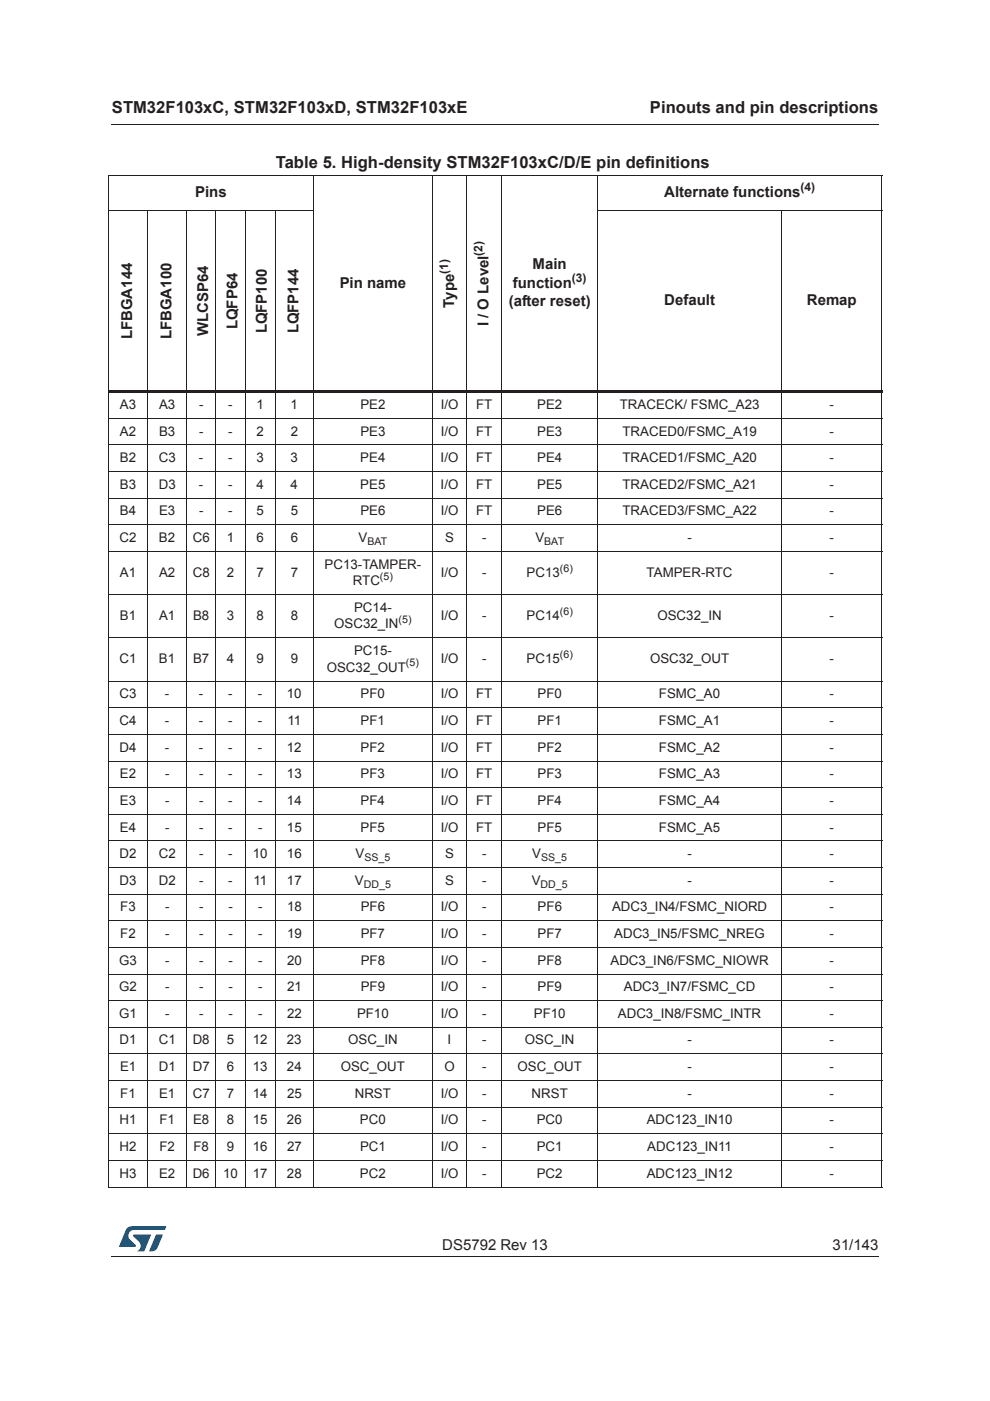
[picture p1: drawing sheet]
<svg xmlns="http://www.w3.org/2000/svg" width="210mm" height="297mm" viewBox="0 0 210 297" stroke-linecap="round" stroke-linejoin="round" font-family="sans-serif">
<path d="M23.6 26.2l.1 .2z" fill="#231f20"/>
<path d="M23.7 26.3h162.6" fill="none" stroke="#231f20" stroke-width=".21"/>
<path d="M23.6 266.2l.1 .2z" fill="#231f20"/>
<path d="M23.7 266.3h162.6" fill="none" stroke="#231f20" stroke-width=".21"/>
<path d="M25.2 260h10v5.3h-10z" fill="#fff"/>
<g fill="#015187">
<path d="M26.9 260.5l1-.5 7.3 .1-.3 .7h-6.4a1.31 1.31 0 0 0-1.3 1 1.31 1.31 0 0 0 .8 1.5l.7 .6 .1 .4h-3.5z"/>
<path d="M33.1 261.8h1.4l-.6 1.6a2.16 2.16 0 0 1-1.3 1.9l-1-.1z"/>
<path d="M28.3 261.8h3.7l-1.4 3.4-1.5 .1a1.43 1.43 0 0 0 .6-1.8l-1.4-1.3z"/>
</g>
<g fill="none" stroke="#231f20" stroke-width=".21">
<path d="M22.9 37.2h164.2M23 37.3v214.3M66.5 37.1v214.7M91.7 37.1v214.7M98.9 37.1v214.7M106.4 37.1v214.7M126.7 37.1v214.7M187 37.3v214.3M22.9 44.6h43.6M31.3 44.5v207.3M39.6 44.5v207.3M45.8 44.5v207.3"/>
<path d="M52 44.5v207.3M58.4 44.5v207.3M126.6 44.6h60.5M165.7 44.5v207.3"/>
</g>
<path d="M22.9 82.8h164.2v.5h-164.2z" fill="#231f20"/>
<g fill="none" stroke="#231f20" stroke-width=".21">
<path d="M22.9 88.7h164.2M22.9 94.3h164.2M22.9 100h164.2M22.9 105.6h164.2M22.9 111.3h164.2M22.9 116.9h164.2M22.9 126.1h164.2M22.9 135.3h164.2M22.9 144.4h164.2M22.9 150.1h164.2M22.9 155.7h164.2M22.9 161.4h164.2"/>
<path d="M22.9 167h164.2M22.9 172.7h164.2M22.9 178.3h164.2M22.9 183.9h164.2M22.9 189.6h164.2M22.9 195.2h164.2M22.9 200.9h164.2M22.9 206.5h164.2M22.9 212.2h164.2M22.9 217.8h164.2M22.9 223.5h164.2M22.9 229.1h164.2"/>
<path d="M22.9 234.7h164.2M22.9 240.4h164.2M22.9 246h164.2M22.9 251.7h164.2"/>
</g>
<g font-size="3.5" fill="#231f20">
<text x="23.7" y="23.9">STM32F103xC, STM32F103xD, STM32F103xE</text>
<text x="137.8" y="23.9">Pinouts and pin descriptions</text>
<text x="58.5" y="35.7">Table 5. High-density STM32F103xC/D/E pin definitions</text>
</g>
<g font-size="3.2" fill="#231f20">
<text x="41.4" y="41.8">Pins</text>
<text x="140.9" y="41.8">Alternate functions</text>
<text x="112.9" y="57.1">Main</text>
<text x="72" y="61">Pin name</text>
<text x="96.3" y="65.3" transform="rotate(-90 96.3 65.3)">Type</text>
<text x="107.9" y="64.9">(after reset)</text>
<text x="108.7" y="61">function</text>
<text x="140.9" y="64.7">Default</text>
<text x="171.1" y="64.7">Remap</text>
<text x="28" y="71.9" transform="rotate(-90 28 71.9)">LFBGA144</text>
<text x="36.3" y="71.9" transform="rotate(-90 36.3 71.9)">LFBGA100</text>
<text x="44.2" y="71.3" transform="rotate(-90 44.2 71.3)">WLCSP64</text>
<text x="50.4" y="69.8" transform="rotate(-90 50.4 69.8)">LQFP64</text>
<text x="56.6" y="70.7" transform="rotate(-90 56.6 70.7)">LQFP100</text>
<text x="63.3" y="70.7" transform="rotate(-90 63.3 70.7)">LQFP144</text>
<text x="103.6" y="69.2" transform="rotate(-90 103.6 69.2)">I / O Level</text>
<text x="93.8" y="265.1">DS5792 Rev 13</text>
<text x="176.5" y="265.1">31/143</text>
</g>
<g font-size="2.8" fill="#231f20">
<text x="25.4" y="86.7">A3</text>
<text x="33.7" y="86.7">A3</text>
<text x="42.2" y="86.7">-</text>
<text x="48.4" y="86.7">-</text>
<text x="54.4" y="86.7">1</text>
<text x="61.6" y="86.7">1</text>
<text x="76.4" y="86.7">PE2</text>
<text x="93.4" y="86.7">I/O</text>
<text x="101" y="86.7">FT</text>
<text x="113.9" y="86.7">PE2</text>
<text x="131.4" y="86.7">TRACECK/ FSMC_A23</text>
<text x="175.9" y="86.7">-</text>
<text x="25.4" y="92.3">A2</text>
<text x="33.7" y="92.3">B3</text>
<text x="42.2" y="92.3">-</text>
<text x="48.4" y="92.3">-</text>
<text x="54.4" y="92.3">2</text>
<text x="61.6" y="92.3">2</text>
<text x="76.4" y="92.3">PE3</text>
<text x="93.4" y="92.3">I/O</text>
<text x="101" y="92.3">FT</text>
<text x="113.9" y="92.3">PE3</text>
<text x="132" y="92.3">TRACED0/FSMC_A19</text>
<text x="175.9" y="92.3">-</text>
<text x="25.4" y="98">B2</text>
<text x="33.7" y="98">C3</text>
<text x="42.2" y="98">-</text>
<text x="48.4" y="98">-</text>
<text x="54.4" y="98">3</text>
<text x="61.6" y="98">3</text>
<text x="76.4" y="98">PE4</text>
<text x="93.4" y="98">I/O</text>
<text x="100.9" y="98">FT</text>
<text x="113.9" y="98">PE4</text>
<text x="132" y="98">TRACED1/FSMC_A20</text>
<text x="175.9" y="98">-</text>
<text x="25.4" y="103.6">B3</text>
<text x="33.7" y="103.6">D3</text>
<text x="42.2" y="103.6">-</text>
<text x="48.4" y="103.6">-</text>
<text x="54.4" y="103.6">4</text>
<text x="61.6" y="103.6">4</text>
<text x="76.4" y="103.6">PE5</text>
<text x="93.4" y="103.6">I/O</text>
<text x="100.9" y="103.6">FT</text>
<text x="113.9" y="103.6">PE5</text>
<text x="132" y="103.6">TRACED2/FSMC_A21</text>
<text x="175.9" y="103.6">-</text>
<text x="25.4" y="109.3">B4</text>
<text x="33.7" y="109.3">E3</text>
<text x="42.2" y="109.3">-</text>
<text x="48.4" y="109.3">-</text>
<text x="54.4" y="109.3">5</text>
<text x="61.6" y="109.3">5</text>
<text x="76.4" y="109.3">PE6</text>
<text x="93.4" y="109.3">I/O</text>
<text x="101" y="109.3">FT</text>
<text x="113.9" y="109.3">PE6</text>
<text x="132" y="109.3">TRACED3/FSMC_A22</text>
<text x="175.9" y="109.3">-</text>
<text x="25.4" y="114.9">C2</text>
<text x="33.7" y="114.9">B2</text>
<text x="40.9" y="114.9">C6</text>
<text x="48.1" y="114.9">1</text>
<text x="54.4" y="114.9">6</text>
<text x="61.6" y="114.9">6</text>
<text x="76" y="114.9">V</text>
<text x="94.4" y="114.9">S</text>
<text x="102.2" y="114.9">-</text>
<text x="113.5" y="114.9">V</text>
<text x="145.7" y="114.9">-</text>
<text x="175.9" y="114.9">-</text>
<text x="25.4" y="122.3">A1</text>
<text x="33.7" y="122.3">A2</text>
<text x="40.9" y="122.3">C8</text>
<text x="48.1" y="122.3">2</text>
<text x="54.4" y="122.3">7</text>
<text x="61.6" y="122.3">7</text>
<text x="68.8" y="120.6">PC13-TAMPER-</text>
<text x="74.8" y="124.1">RTC</text>
<text x="93.4" y="122.3">I/O</text>
<text x="102.2" y="122.3">-</text>
<text x="111.6" y="122.3">PC13</text>
<text x="137.1" y="122.3">TAMPER-RTC</text>
<text x="175.9" y="122.3">-</text>
<text x="25.4" y="131.5">B1</text>
<text x="33.7" y="131.5">A1</text>
<text x="40.9" y="131.5">B8</text>
<text x="48.1" y="131.5">3</text>
<text x="54.4" y="131.5">8</text>
<text x="61.6" y="131.5">8</text>
<text x="75.1" y="129.7">PC14-</text>
<text x="93.4" y="131.5">I/O</text>
<text x="102.2" y="131.5">-</text>
<text x="111.6" y="131.5">PC14</text>
<text x="139.4" y="131.5">OSC32_IN</text>
<text x="175.9" y="131.5">-</text>
<text x="70.9" y="133.3">OSC32_IN</text>
<text x="25.4" y="140.7">C1</text>
<text x="33.7" y="140.7">B1</text>
<text x="40.9" y="140.7">B7</text>
<text x="48.1" y="140.7">4</text>
<text x="54.4" y="140.7">9</text>
<text x="61.6" y="140.7">9</text>
<text x="69.3" y="142.4">OSC32_OUT</text>
<text x="75.1" y="138.9">PC15-</text>
<text x="93.4" y="140.7">I/O</text>
<text x="102.2" y="140.7">-</text>
<text x="111.6" y="140.7">PC15</text>
<text x="137.8" y="140.7">OSC32_OUT</text>
<text x="175.9" y="140.7">-</text>
<text x="25.4" y="148.1">C3</text>
<text x="35" y="148.1">-</text>
<text x="42.2" y="148.1">-</text>
<text x="48.4" y="148.1">-</text>
<text x="54.7" y="148.1">-</text>
<text x="60.8" y="148.1">10</text>
<text x="76.5" y="148.1">PF0</text>
<text x="93.4" y="148.1">I/O</text>
<text x="101" y="148.1">FT</text>
<text x="114" y="148.1">PF0</text>
<text x="139.7" y="148.1">FSMC_A0</text>
<text x="175.9" y="148.1">-</text>
<text x="25.4" y="153.7">C4</text>
<text x="35" y="153.7">-</text>
<text x="42.2" y="153.7">-</text>
<text x="48.4" y="153.7">-</text>
<text x="54.7" y="153.7">-</text>
<text x="60.9" y="153.7">11</text>
<text x="76.5" y="153.7">PF1</text>
<text x="93.4" y="153.7">I/O</text>
<text x="101" y="153.7">FT</text>
<text x="114" y="153.7">PF1</text>
<text x="139.7" y="153.7">FSMC_A1</text>
<text x="175.9" y="153.7">-</text>
<text x="25.4" y="159.4">D4</text>
<text x="35" y="159.4">-</text>
<text x="42.2" y="159.4">-</text>
<text x="48.4" y="159.4">-</text>
<text x="54.7" y="159.4">-</text>
<text x="60.8" y="159.4">12</text>
<text x="76.5" y="159.4">PF2</text>
<text x="93.4" y="159.4">I/O</text>
<text x="101" y="159.4">FT</text>
<text x="114" y="159.4">PF2</text>
<text x="139.7" y="159.4">FSMC_A2</text>
<text x="175.9" y="159.4">-</text>
<text x="25.4" y="165">E2</text>
<text x="35" y="165">-</text>
<text x="42.2" y="165">-</text>
<text x="48.4" y="165">-</text>
<text x="54.7" y="165">-</text>
<text x="60.8" y="165">13</text>
<text x="76.5" y="165">PF3</text>
<text x="93.4" y="165">I/O</text>
<text x="101" y="165">FT</text>
<text x="114" y="165">PF3</text>
<text x="139.7" y="165">FSMC_A3</text>
<text x="175.9" y="165">-</text>
<text x="25.4" y="170.7">E3</text>
<text x="35" y="170.7">-</text>
<text x="42.2" y="170.7">-</text>
<text x="48.4" y="170.7">-</text>
<text x="54.7" y="170.7">-</text>
<text x="60.8" y="170.7">14</text>
<text x="76.5" y="170.7">PF4</text>
<text x="93.4" y="170.7">I/O</text>
<text x="101" y="170.7">FT</text>
<text x="114" y="170.7">PF4</text>
<text x="139.7" y="170.7">FSMC_A4</text>
<text x="175.9" y="170.7">-</text>
<text x="25.4" y="176.3">E4</text>
<text x="35" y="176.3">-</text>
<text x="42.2" y="176.3">-</text>
<text x="48.4" y="176.3">-</text>
<text x="54.7" y="176.3">-</text>
<text x="60.8" y="176.3">15</text>
<text x="76.5" y="176.3">PF5</text>
<text x="93.4" y="176.3">I/O</text>
<text x="101" y="176.3">FT</text>
<text x="114" y="176.3">PF5</text>
<text x="139.7" y="176.3">FSMC_A5</text>
<text x="175.9" y="176.3">-</text>
<text x="25.4" y="182">D2</text>
<text x="33.7" y="182">C2</text>
<text x="42.2" y="182">-</text>
<text x="48.4" y="182">-</text>
<text x="53.6" y="182">10</text>
<text x="60.8" y="182">16</text>
<text x="75.4" y="182">V</text>
<text x="94.4" y="182">S</text>
<text x="102.2" y="182">-</text>
<text x="112.9" y="182">V</text>
<text x="145.7" y="182">-</text>
<text x="175.9" y="182">-</text>
<text x="25.4" y="187.6">D3</text>
<text x="33.7" y="187.6">D2</text>
<text x="42.2" y="187.6">-</text>
<text x="48.4" y="187.6">-</text>
<text x="53.7" y="187.6">11</text>
<text x="60.8" y="187.6">17</text>
<text x="75.2" y="187.6">V</text>
<text x="94.4" y="187.6">S</text>
<text x="102.2" y="187.6">-</text>
<text x="112.7" y="187.6">V</text>
<text x="145.7" y="187.6">-</text>
<text x="175.9" y="187.6">-</text>
<text x="25.5" y="193.2">F3</text>
<text x="35" y="193.2">-</text>
<text x="42.2" y="193.2">-</text>
<text x="48.4" y="193.2">-</text>
<text x="54.7" y="193.2">-</text>
<text x="60.9" y="193.2">18</text>
<text x="76.5" y="193.2">PF6</text>
<text x="93.5" y="193.2">I/O</text>
<text x="102.2" y="193.2">-</text>
<text x="114" y="193.2">PF6</text>
<text x="129.8" y="193.2">ADC3_IN4/FSMC_NIORD</text>
<text x="175.9" y="193.2">-</text>
<text x="25.5" y="198.9">F2</text>
<text x="35" y="198.9">-</text>
<text x="42.2" y="198.9">-</text>
<text x="48.4" y="198.9">-</text>
<text x="54.7" y="198.9">-</text>
<text x="60.9" y="198.9">19</text>
<text x="76.5" y="198.9">PF7</text>
<text x="93.4" y="198.9">I/O</text>
<text x="102.2" y="198.9">-</text>
<text x="114" y="198.9">PF7</text>
<text x="130.2" y="198.9">ADC3_IN5/FSMC_NREG</text>
<text x="175.9" y="198.9">-</text>
<text x="25.3" y="204.5">G3</text>
<text x="35" y="204.5">-</text>
<text x="42.2" y="204.5">-</text>
<text x="48.4" y="204.5">-</text>
<text x="54.7" y="204.5">-</text>
<text x="60.9" y="204.5">20</text>
<text x="76.5" y="204.5">PF8</text>
<text x="93.5" y="204.5">I/O</text>
<text x="102.2" y="204.5">-</text>
<text x="114" y="204.5">PF8</text>
<text x="129.4" y="204.5">ADC3_IN6/FSMC_NIOWR</text>
<text x="175.9" y="204.5">-</text>
<text x="25.3" y="210.2">G2</text>
<text x="25.3" y="215.8">G1</text>
<text x="35" y="215.8">-</text>
<text x="35" y="210.2">-</text>
<text x="42.2" y="215.8">-</text>
<text x="42.2" y="210.2">-</text>
<text x="48.4" y="215.8">-</text>
<text x="48.4" y="210.2">-</text>
<text x="54.7" y="215.8">-</text>
<text x="54.7" y="210.2">-</text>
<text x="60.9" y="215.8">22</text>
<text x="60.9" y="210.2">21</text>
<text x="75.7" y="215.8">PF10</text>
<text x="76.5" y="210.2">PF9</text>
<text x="93.4" y="215.8">I/O</text>
<text x="93.5" y="210.2">I/O</text>
<text x="102.2" y="215.8">-</text>
<text x="102.2" y="210.2">-</text>
<text x="113.2" y="215.8">PF10</text>
<text x="114" y="210.2">PF9</text>
<text x="131" y="215.8">ADC3_IN8/FSMC_INTR</text>
<text x="132.3" y="210.2">ADC3_IN7/FSMC_CD</text>
<text x="175.9" y="210.2">-</text>
<text x="175.9" y="215.8">-</text>
<text x="25.4" y="221.4">D1</text>
<text x="33.6" y="221.4">C1</text>
<text x="40.9" y="221.4">D8</text>
<text x="48.1" y="221.4">5</text>
<text x="53.6" y="221.4">12</text>
<text x="60.8" y="221.4">23</text>
<text x="73.8" y="221.4">OSC_IN</text>
<text x="94.9" y="221.4">I</text>
<text x="102.2" y="221.4">-</text>
<text x="111.3" y="221.4">OSC_IN</text>
<text x="145.7" y="221.4">-</text>
<text x="175.9" y="221.4">-</text>
<text x="25.4" y="227.1">E1</text>
<text x="33.7" y="227.1">D1</text>
<text x="40.9" y="227.1">D7</text>
<text x="48.1" y="227.1">6</text>
<text x="53.6" y="227.1">13</text>
<text x="60.9" y="227.1">24</text>
<text x="72.2" y="227.1">OSC_OUT</text>
<text x="94.2" y="227.1">O</text>
<text x="102.2" y="227.1">-</text>
<text x="109.7" y="227.1">OSC_OUT</text>
<text x="145.7" y="227.1">-</text>
<text x="175.9" y="227.1">-</text>
<text x="25.5" y="232.7">F1</text>
<text x="33.7" y="232.7">E1</text>
<text x="40.9" y="232.7">C7</text>
<text x="48.1" y="232.7">7</text>
<text x="53.6" y="232.7">14</text>
<text x="60.9" y="232.7">25</text>
<text x="75.2" y="232.7">NRST</text>
<text x="93.4" y="232.7">I/O</text>
<text x="102.2" y="232.7">-</text>
<text x="112.7" y="232.7">NRST</text>
<text x="145.7" y="232.7">-</text>
<text x="175.9" y="232.7">-</text>
<text x="25.4" y="238.4">H1</text>
<text x="33.8" y="238.4">F1</text>
<text x="40.9" y="238.4">E8</text>
<text x="48.1" y="238.4">8</text>
<text x="53.6" y="238.4">15</text>
<text x="60.8" y="238.4">26</text>
<text x="76.3" y="238.4">PC0</text>
<text x="93.4" y="238.4">I/O</text>
<text x="102.2" y="238.4">-</text>
<text x="113.8" y="238.4">PC0</text>
<text x="137.1" y="238.4">ADC123_IN10</text>
<text x="175.9" y="238.4">-</text>
<text x="25.4" y="244">H2</text>
<text x="33.8" y="244">F2</text>
<text x="41" y="244">F8</text>
<text x="48.1" y="244">9</text>
<text x="53.6" y="244">16</text>
<text x="60.9" y="244">27</text>
<text x="76.3" y="244">PC1</text>
<text x="93.5" y="244">I/O</text>
<text x="102.2" y="244">-</text>
<text x="113.8" y="244">PC1</text>
<text x="137.2" y="244">ADC123_IN11</text>
<text x="175.9" y="244">-</text>
<text x="25.4" y="249.7">H3</text>
<text x="33.7" y="249.7">E2</text>
<text x="40.9" y="249.7">D6</text>
<text x="47.3" y="249.7">10</text>
<text x="53.6" y="249.7">17</text>
<text x="60.8" y="249.7">28</text>
<text x="76.3" y="249.7">PC2</text>
<text x="93.4" y="249.7">I/O</text>
<text x="102.2" y="249.7">-</text>
<text x="113.8" y="249.7">PC2</text>
<text x="137.1" y="249.7">ADC123_IN12</text>
<text x="175.9" y="249.7">-</text>
</g>
<g font-size="2.5" fill="#231f20">
<text x="169.7" y="40.5">(4)</text>
<text x="95" y="58.1" transform="rotate(-90 95 58.1)">(1)</text>
<text x="102.3" y="54.2" transform="rotate(-90 102.3 54.2)">(2)</text>
<text x="121.3" y="59.7">(3)</text>
</g>
<g font-size="2.2" fill="#231f20">
<text x="77.9" y="115.6">BAT</text>
<text x="115.4" y="115.6">BAT</text>
<text x="80.6" y="123">(5)</text>
<text x="118.7" y="121.2">(6)</text>
<text x="118.7" y="130.4">(6)</text>
<text x="84.5" y="132.1">(5)</text>
<text x="86.1" y="141.3">(5)</text>
<text x="118.7" y="139.5">(6)</text>
<text x="77.3" y="182.7">SS_5</text>
<text x="114.7" y="182.7">SS_5</text>
<text x="77.1" y="188.3">DD_5</text>
<text x="114.6" y="188.3">DD_5</text>
</g>
</svg>
